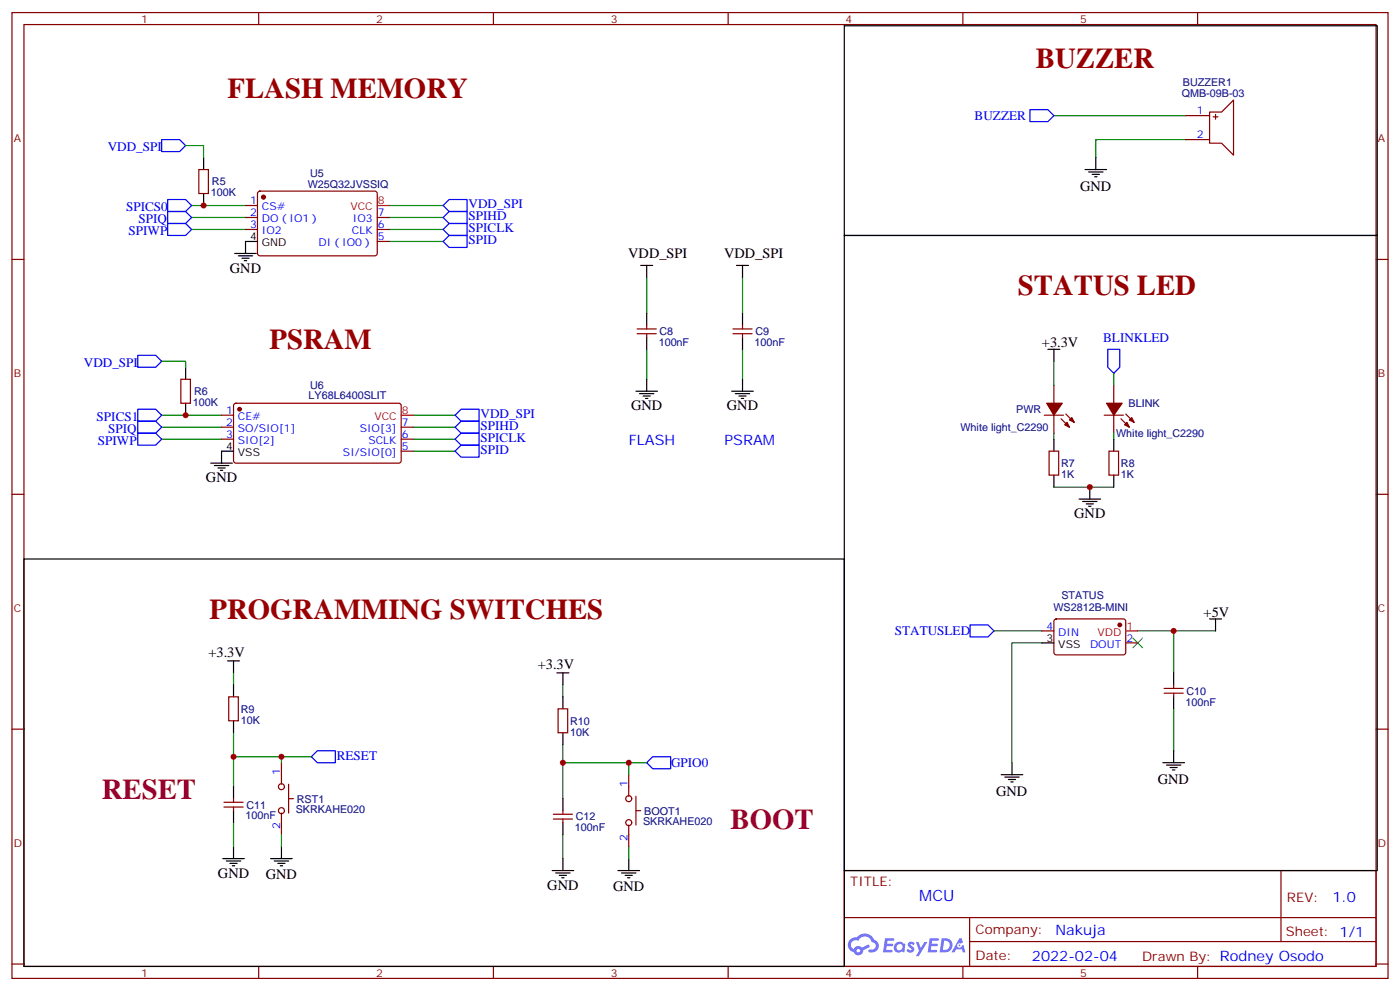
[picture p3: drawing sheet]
<svg xmlns="http://www.w3.org/2000/svg" width="412mm" height="292mm" viewBox="0 0 412 292" stroke-linecap="round" stroke-linejoin="round" font-family="sans-serif">
<g fill="none" stroke="#870000" stroke-width=".35">
<path d="M3.5 3.7h405.4v284.3h-405.4zM7.1 7.2h398.2v277.3h-398.2zM76.2 3.7v3.5M145.3 3.7v3.5M214.5 3.7v3.5M283.6 3.7v3.5M352.8 3.7v3.5M3.5 76.4h3.6M405.3 76.4h3.6M3.5 145.5h3.6M405.3 145.5h3.6M3.5 214.7h3.6"/>
<path d="M405.3 214.7h3.6M248.7 256.3h156.6v28.2h-156.6zM377.3 256.3v20.9M248.7 270.1h156.5M285.6 277.2h119.6M285.6 270.1v14.2M3.5 283.8h3.6M76.2 284.5v3.5M145.3 284.5v3.5M214.5 284.5v3.5M283.6 284.5v3.5M352.8 284.5v3.5"/>
<path d="M405.3 283.8h3.6"/>
</g>
<g fill="#5487ff">
<path d="M267.7 277.5a1.22 1.22 0 0 1 1.7 .2l-.4 .6a.47 .47 0 0 0-.3-.4 .47 .47 0 0 0-.5 .2l.1 .2a1.14 1.14 0 0 1 .8 1.8 1.14 1.14 0 0 1-1.9 0l-.2-.2 .5-.6 .7 .5a.29 .29 0 0 0 .3-.3 .29 .29 0 0 0-.2-.3 1.04 1.04 0 0 1-.6-1.7z"/>
<path d="M260.7 276.2h2.4l.3 .2-.2 .5-1.8 .1-.1 .8h1.5l.3 .4-.3 .4h-1.6l-.2 1.1h1.7l.2 .3-.2 .3-2.6 .1z"/>
<path d="M273.8 276.2h2.4l.3 .2-.1 .5-1.8 .1-.2 .8h1.6l.3 .4-.4 .4-1.6-.1-.1 1.1 1.7 .1 .2 .3-.2 .3-2.6 .1z"/>
<path d="M282.6 276.2h.7l.3 1.3-.6 .3a.69 .69 0 0 0-1 .3 .69 .69 0 0 0 .4 .9 .69 .69 0 0 0 .9-.6l.5-.2 .6 2.2h-.8l-.2-.9h-1.8l-.5 .9h-.8z"/>
<path d="M269.8 277.3h.8l.6 1.8 1.1-1.8h.9l-2.6 4.2h-.8l.9-1.5z"/>
<path d="M277.4 276.2l-.6 4.2h1.3a2.11 2.11 0 0 0 2.5-2.1 2.11 2.11 0 0 0-2.5-2.1zM278.1 277a1.39 1.39 0 0 1 1.7 1.4 1.39 1.39 0 0 1-1.8 1.2h-.3z"/>
<path d="M263.7 277.8a1.54 1.54 0 0 0-.1 2.2 1.54 1.54 0 0 0 2.2 .1l.6 .3 .3-2.3-.2-.3h-.4a1.49 1.49 0 0 0-2.4 0zM264 278.8a.94 .94 0 0 1 1.8 0 .94 .94 0 0 1-1.8 0z"/>
<path d="M250.4 276.6a2.18 2.18 0 0 0 1.1 3.7 1.44 1.44 0 0 0 1.6 .9 1.44 1.44 0 0 0 1.2-1.4l2-1.1-.5-.7-1.9 1a1.47 1.47 0 0 0-2.4 .4 1.39 1.39 0 0 1-.7-1.9 1.39 1.39 0 0 1 2-.5 2.12 2.12 0 0 1 2.2-1.3 2.12 2.12 0 0 1 1.9 1.7 1.14 1.14 0 0 1 1.1 1.4 1.14 1.14 0 0 1-1.7 .7 .43 .43 0 0 0-.5 .4 .43 .43 0 0 0 .4 .5 1.98 1.98 0 0 0 2.5-1.2 1.98 1.98 0 0 0-1.2-2.6 3.1 3.1 0 0 0-5.3-.6l-.9 .1zM252.3 279.9a.55 .55 0 0 1 1.1 0 .55 .55 0 0 1-1.1 0z"/>
<circle cx="282.6" cy="278.3" r=".26"/>
</g>
<g fill="none" stroke="#000" stroke-width=".35">
<path d="M248.7 7.6h157v61.7h-157zM60 46.4v3.5M60 57v3.5M319.6 49.9h6.4M320.7 50.6h4.2M321.7 51.3h2.1M322.4 52h.7M322.8 46.4v3.5M69.1 74.6h6.4M70.2 75.3h4.2M71.3 76h2.1M72 76.7h.7"/>
<path d="M75.8 71.1h-3.5v3.5M188.7 78.1h3.6M190.5 78.1v3.6M217 78.1h3.5M218.7 78.1v3.6M248.7 69.3h157v187h-157zM190.5 92.3v3.5M190.5 99.3v3.5M218.7 92.3v3.5M218.7 99.3v3.5M54.7 108.1v3.6M54.7 118.7v3.5"/>
<path d="M187.3 115.2h6.4M188.4 115.9h4.2M189.4 116.6h2.2M190.1 117.3h.8M190.5 111.7v3.5M215.5 115.2h6.4M216.6 115.9h4.2M217.7 116.6h2.1M218.4 117.3h.7M218.7 111.7v3.5M308.7 102.8h3.5M310.4 102.8v3.6"/>
<path d="M62.1 136.3h6.3M63.1 137.1h4.3M64.2 137.8h2.1M64.9 138.5h.7M68.8 132.8h-3.5v3.5M310.4 129.3v3.5M310.4 139.9v3.5M328.1 129.3v3.5M328.1 139.9v3.5M317.9 146.9h6.3M318.9 147.6h4.2M320 148.3h2.1"/>
<path d="M320.7 149h.7M321 143.4v3.5M7.1 164.6h241.6v119.9h-241.6zM67 194.6h3.6M68.8 194.6v3.5M164 198.1h3.6M165.8 198.1v3.5M306.9 189.3h3.5M345.7 198.1v3.5M356.3 182.2h3.5M358.1 182.2v3.5M68.8 201.6v3.5"/>
<path d="M68.8 212.2v3.5M165.8 205.1v3.6M165.8 215.7v3.6M345.7 205.1v3.6M68.8 231.6v3.5M68.8 238.7v3.5M165.8 235.1v3.6M294.9 228.1h6.4M296 228.8h4.2M297 229.5h2.2M297.7 230.2h.7M298.1 224.5v3.6"/>
<path d="M342.5 224.5h6.4M343.6 225.2h4.2M344.7 226h2.1M345.4 226.7h.7M345.7 221v3.5M65.6 252.8h6.4M66.7 253.5h4.2M67.7 254.2h2.1M68.4 254.9h.7M68.8 249.2v3.6M79.7 252.8h6.4M80.8 253.5h4.2"/>
<path d="M81.8 254.2h2.2M82.5 254.9h.8M82.9 249.2v3.6M162.6 256.3h6.4M163.7 257h4.2M164.7 257.7h2.2M165.5 258.4h.7M165.8 242.2v3.5M165.8 252.8v3.5M182 256.3h6.4M183.1 257h4.2M184.1 257.7h2.2"/>
<path d="M184.9 258.4h.7M185.2 252.8v3.5"/>
</g>
<g fill="none" stroke="#00f" stroke-width=".35">
<path d="M303.4 32.3h5.3l1.7 1.7-1.7 1.8h-5.3zM47.6 41.1h5.3l1.8 1.8-1.8 1.7h-5.3zM49.4 58.7h5.3l1.7 1.8-1.7 1.8h-5.3zM49.4 65.8h5.3l1.7 1.8-1.7 1.7h-5.3zM49.4 62.3h5.3l1.7 1.7-1.7 1.8h-5.3zM130.5 64l1.8-1.7h5.3v3.5h-5.3zM130.5 67.6l1.8-1.8h5.3v3.5h-5.3zM130.5 60.5l1.8-1.8h5.3v3.6h-5.3zM132.3 69.3h5.3v3.5h-5.3l-1.8-1.7zM40.6 104.6h5.3l1.7 1.8-1.7 1.7h-5.3zM326.3 102.8h3.5v5.3l-1.7 1.8-1.8-1.8zM40.6 120.5h5.3l1.7 1.7-1.7 1.8h-5.3z"/>
<path d="M40.6 127.5h5.3l1.7 1.8-1.7 1.8h-5.3zM40.6 124h5.3l1.7 1.8-1.7 1.7h-5.3zM134.1 125.8l1.7-1.8h5.3v3.5h-5.3zM134.1 129.3l1.7-1.8h5.3v3.6h-5.3zM134.1 132.8l1.7-1.7h5.3v3.5h-5.3zM135.8 120.5h5.3v3.5h-5.3l-1.7-1.8zM285.8 184h5.2l1.8 1.7-1.8 1.8h-5.2zM91.7 222.8l1.8-1.8h5.3v3.5h-5.3zM190.5 224.5l1.8-1.7h5.3v3.5h-5.3z"/>
</g>
<g fill="#870000" stroke="#870000" stroke-width=".35">
<path d="M313.6 125.1l.7-.7 .7 1.4z"/>
<path d="M315 123.6l.7-.7 .7 1.5z"/>
<path d="M308.3 118.7h4.6l-2.5 3.5z"/>
<path d="M332 124.4l.7 1.4-1.4-.7z"/>
<path d="M333.4 122.9l.7 1.5-1.4-.8z"/>
<path d="M326 118.7h4.6l-2.5 3.5z"/>
<circle cx="329.8" cy="184" r=".53"/>
<circle cx="70.6" cy="120.5" r=".53"/>
<circle cx="77.6" cy="58" r=".53"/>
</g>
<g fill="none" stroke="#870000" stroke-width=".35">
<path d="M349.2 34h7.1M356.3 33h3.5l3.6-3.5v16.2l-3.6-3.5h-3.5zM357.4 34.4h1.4M358.1 33.7v1.4M58.6 49.9h2.8v7.1h-2.8zM76.1 56.5l.5-.2h34.1l.4 .7v17.9l-.7 .4h-34.1l-.5-.7v-17.6zM349.2 41.1h7.1M72.3 60.5h3.5M72.3 64h3.5M72.3 67.6h3.5M111.1 64h3.6M111.1 67.6h3.6"/>
<path d="M111.1 71.1h3.6M187.7 98.2h5.6M187.7 96.8h5.6M190.5 95.8v1M190.5 98.2v1.1M215.9 98.2h5.6M215.9 96.8h5.6M218.7 95.8v1M218.7 98.2v1.1M53.3 111.7h2.8v7h-2.8zM69 118.9l.5-.2 48.2 .1 .5 .6-.1 16.5-.6 .4h-48.3l-.4-.7v-16.2zM310.4 113.4v5.3"/>
<path d="M328.1 113.4v5.3M65.3 122.2h3.5M65.3 125.8h3.5M65.3 129.3h3.5M118.2 125.8h3.5M118.2 129.3h3.5M118.2 132.8h3.5M307.6 122.2h5.7M309 132.8h2.9v7.1h-2.9zM310.4 122.2v5.3M312.6 123.3l2.4 2.5M314 121.9l2.4 2.5"/>
<path d="M325.3 122.2h5.6M326.7 132.8h2.8v7.1h-2.8zM328.1 122.2v5.3M330.2 123.3l2.5 2.5M331.6 121.9l2.5 2.5M306.9 185.7h3.5M310.7 182.4l.4-.2 20.1 .1 .4 .6-.1 9.5-.6 .4-20-.1-.5-.6v-9.2zM331.6 189.3h3.5M67.4 205.1h2.8v7.1h-2.8zM164.4 208.7h2.8v7h-2.8zM342.9 204.1h5.6M342.9 202.7h5.6"/>
<path d="M345.7 201.6v1.1M345.7 204.1v1M66 237.6h5.6M66 236.2h5.6M68.8 235.1v1.1M68.8 237.6v1.1M82.9 224.5v6.4M82.9 239.4v6.3M85 230.9v8.5M85 235.1h1.4M163 239.7h5.6M165.8 238.7v1"/>
<path d="M185.2 228.1v6.3M187.3 234.4v8.5M187.3 238.7h1.4M163 241.1h5.6M165.8 241.1v1.1M185.2 242.9v6.3"/>
<circle cx="82.9" cy="238.7" r=".88"/>
<circle cx="82.9" cy="231.6" r=".88"/>
<circle cx="185.2" cy="235.1" r=".88"/>
<circle cx="185.2" cy="242.2" r=".88"/>
</g>
<g fill="none" stroke="#008700" stroke-width=".35">
<path d="M310.4 34h38.8M54.7 42.9h5.3v3.5M349.2 41.1h-26.4v5.3M56.4 67.6h15.9M56.4 64h15.9M56.4 60.5h15.9M114.7 67.6h15.8M114.7 64h15.8M114.7 60.5h15.8M114.7 71.1h15.8M190.5 81.7v10.6M218.7 81.7v10.6"/>
<path d="M47.6 106.4h7.1v1.7M190.5 102.8v8.9M218.7 102.8v8.9M310.4 106.4v7M328.1 109.9v3.5M47.6 122.2h17.7M47.6 129.3h17.7M47.6 125.8h17.7M121.7 122.2h12.4M121.7 132.8h12.4M121.7 129.3h12.4M121.7 125.8h12.4"/>
<path d="M310.4 127.5v1.8M328.1 127.5v1.8M310.4 143.4h17.7M68.8 198.1v3.5M292.8 185.7h14.1M306.9 189.3h-8.8v35.2M335.1 185.7h10.6v12.4M345.7 185.7h12.4M68.8 215.7v15.9M165.8 201.6v3.5M165.8 219.3v5.2M345.7 208.7v12.3"/>
<path d="M68.8 222.8h14.1M91.7 222.8h-8.8v1.7M185.2 224.5h-19.4v10.6M190.5 224.5h-5.3v3.6M68.8 242.2v7M82.9 245.7v3.5M165.8 245.7v7.1M185.2 249.2v3.6"/>
</g>
<path d="M333.7 187.9l2.8 2.8M336.5 187.9l-2.8 2.8" fill="none" stroke="#3c3" stroke-width=".35"/>
<path d="M111.1 60.5h3.6M118.2 122.2h3.5M331.6 185.7h3.5" fill="none" stroke="#f00" stroke-width=".35"/>
<g fill="#c00">
<circle cx="321" cy="143.4" r=".88"/>
<circle cx="345.7" cy="185.7" r=".88"/>
<circle cx="165.8" cy="224.5" r=".88"/>
<circle cx="185.2" cy="224.5" r=".88"/>
<circle cx="82.9" cy="222.8" r=".88"/>
<circle cx="68.8" cy="222.8" r=".88"/>
<circle cx="54.7" cy="122.2" r=".88"/>
<circle cx="60" cy="60.5" r=".88"/>
</g>
<g font-size="8.5" fill="#900">
<text x="305.2" y="19.9">BUZZER</text>
<text x="67" y="28.8">FLASH MEMORY</text>
<text x="299.9" y="87">STATUS LED</text>
<text x="79.4" y="102.8">PSRAM</text>
<text x="61.7" y="182.2">PROGRAMMING SWITCHES</text>
</g>
<g font-size="8.5" fill="#903">
<text x="30" y="235.1">RESET</text>
<text x="215.2" y="243.9">BOOT</text>
</g>
<text font-size="4.6" fill="#00f" x="270.8" y="265.3">MCU</text>
<g font-size="4.2">
<text x="318.1" y="56.1">GND</text>
<text x="185.1" y="76">VDD_SPI</text>
<text x="213.3" y="76">VDD_SPI</text>
<text x="67.7" y="80.3">GND</text>
<text x="306.9" y="102.1">+3.3V</text>
<text x="185.9" y="120.8">GND</text>
<text x="214.1" y="120.8">GND</text>
<text x="60.7" y="142">GND</text>
<text x="316.4" y="152.6">GND</text>
<text x="354.5" y="181.5">+5V</text>
<text x="61.4" y="193.5">+3.3V</text>
<text x="158.4" y="197">+3.3V</text>
<text x="341.1" y="230.7">GND</text>
<text x="293.5" y="234.2">GND</text>
<text x="64.2" y="258.4">GND</text>
<text x="78.3" y="258.9">GND</text>
<text x="161.2" y="261.9">GND</text>
<text x="180.6" y="262.4">GND</text>
</g>
<g font-size="4.2" fill="#00f">
<text x="185.2" y="131.1">FLASH</text>
<text x="213.4" y="131.1">PSRAM</text>
<text x="392.5" y="265.6">1.0</text>
<text x="310.9" y="275.1">Nakuja</text>
<text x="304" y="282.9">2022-02-04</text>
</g>
<g font-size="3.9" fill="#00f">
<text x="287.1" y="35.3">BUZZER</text>
<text x="31.8" y="44.5">VDD_SPI</text>
<text x="37.1" y="62.2">SPICS0</text>
<text x="40.8" y="65.8">SPIQ</text>
<text x="138" y="64.9">SPIHD</text>
<text x="138" y="61.4">VDD_SPI</text>
<text x="37.9" y="69.3">SPIWP</text>
<text x="138" y="68.4">SPICLK</text>
<text x="138" y="71.9">SPID</text>
<text x="325" y="100.5">BLINKLED</text>
<text x="24.7" y="108">VDD_SPI</text>
<text x="28.5" y="123.9">SPICS1</text>
<text x="141.6" y="123.1">VDD_SPI</text>
<text x="28.8" y="130.9">SPIWP</text>
<text x="31.9" y="127.4">SPIQ</text>
<text x="141.6" y="126.6">SPIHD</text>
<text x="141.6" y="130.1">SPICLK</text>
<text x="141.6" y="133.7">SPID</text>
<text x="263.6" y="187">STATUSLED</text>
<text x="99.2" y="223.6">RESET</text>
<text x="197.7" y="225.8">GPIO0</text>
</g>
<g font-size="3.9" fill="#800">
<text x="250.5" y="260.9">TITLE:</text>
<text x="379.1" y="265.6">REV:</text>
<text x="287.4" y="275.1">Company:</text>
<text x="378.7" y="275.7">Sheet: 1/1</text>
<text x="287.4" y="282.8">Date:</text>
<text x="336.4" y="282.8">Drawn By: Rodney Osodo</text>
</g>
<g font-size="3.2" fill="#800">
<text x="41.6" y="6.7">1</text>
<text x="110.8" y="6.7">2</text>
<text x="179.9" y="6.7">3</text>
<text x="249.1" y="6.7">4</text>
<text x="318.2" y="6.7">5</text>
<text x="4.1" y="41.8">A</text>
<text x="405.9" y="41.8">A</text>
<text x="4.1" y="110.9">B</text>
<text x="405.9" y="110.9">B</text>
<text x="4.1" y="180.1">C</text>
<text x="405.9" y="180.1">C</text>
<text x="4.1" y="249.2">D</text>
<text x="405.9" y="249.2">D</text>
<text x="41.6" y="287.5">1</text>
<text x="110.8" y="287.5">2</text>
<text x="179.9" y="287.5">3</text>
<text x="249.1" y="287.5">4</text>
<text x="318.2" y="287.5">5</text>
</g>
<g font-size="3.2" fill="#000080">
<text x="348.1" y="28.5">QMB-09B-03</text>
<text x="348.5" y="25.3">BUZZER1</text>
<text x="91.3" y="52.1">U5</text>
<text x="62.1" y="57.7">100K</text>
<text x="62.4" y="54.5">R5</text>
<text x="90.7" y="55.2">W25Q32JVSSIQ</text>
<text x="194" y="101.9">100nF</text>
<text x="194.3" y="98.7">C8</text>
<text x="222.2" y="101.9">100nF</text>
<text x="222.5" y="98.7">C9</text>
<text x="56.8" y="119.4">100K</text>
<text x="57.2" y="116.2">R6</text>
<text x="90.9" y="117.5">LY68L6400SLIT</text>
<text x="91.4" y="114.6">U6</text>
<text x="332.5" y="119.9">BLINK</text>
<text x="299.4" y="121.6">PWR</text>
<text x="282.9" y="126.8">White light_C2290</text>
<text x="328.8" y="128.6">White light_C2290</text>
<text x="312.6" y="137.5">R7</text>
<text x="330.2" y="137.5">R8</text>
<text x="312.6" y="140.6">1K</text>
<text x="330.2" y="140.6">1K</text>
<text x="310.3" y="179.8">WS2812B-MINI</text>
<text x="312.7" y="176.3">STATUS</text>
<text x="70.9" y="209.8">R9</text>
<text x="349.2" y="207.7">100nF</text>
<text x="349.5" y="204.5">C10</text>
<text x="70.9" y="213">10K</text>
<text x="167.9" y="213.3">R10</text>
<text x="167.9" y="216.5">10K</text>
<text x="72.6" y="238">C11</text>
<text x="87.1" y="239.5">SKRKAHE020</text>
<text x="87.5" y="236.4">RST1</text>
<text x="189.8" y="239.9">BOOT1</text>
<text x="72.3" y="241.2">100nF</text>
<text x="169.3" y="244.8">100nF</text>
<text x="169.6" y="241.6">C12</text>
<text x="189.4" y="243">SKRKAHE020</text>
</g>
<g font-size="3.2" fill="#00f">
<text x="352.5" y="33.7">1</text>
<text x="352.5" y="40.7">2</text>
<text x="73.7" y="60.1">1</text>
<text x="73.7" y="63.7">2</text>
<text x="77.2" y="61.9">CS#</text>
<text x="77.2" y="65.4">DO（IO1）</text>
<text x="104" y="65.4">IO3</text>
<text x="111.3" y="63.7">7</text>
<text x="73.7" y="67.2">3</text>
<text x="77.2" y="69">IO2</text>
<text x="103.6" y="69">CLK</text>
<text x="111.3" y="70.7">5</text>
<text x="111.3" y="67.2">6</text>
<text x="93.8" y="72.5">DI（IO0）</text>
<text x="66.6" y="121.9">1</text>
<text x="66.6" y="125.4">2</text>
<text x="70.1" y="123.6">CE#</text>
<text x="118.4" y="125.4">7</text>
<text x="66.6" y="128.9">3</text>
<text x="70.1" y="127.2">SO/SIO[1]</text>
<text x="70.1" y="130.7">SIO[2]</text>
<text x="106" y="127.2">SIO[3]</text>
<text x="108.5" y="130.7">SCLK</text>
<text x="118.4" y="128.9">6</text>
<text x="101" y="134.2">SI/SIO[0]</text>
<text x="118.4" y="132.5">5</text>
<text x="308.3" y="185.4">4</text>
<text x="311.7" y="187.1">DIN</text>
<text x="321.1" y="190.7">DOUT</text>
<text x="331.8" y="188.9">2</text>
<text x="82.5" y="228.1" transform="rotate(-90 82.5 228.1)">1</text>
<text x="184.9" y="231.6" transform="rotate(-90 184.9 231.6)">1</text>
<text x="82.5" y="244.2" transform="rotate(-90 82.5 244.2)">2</text>
<text x="184.9" y="247.7" transform="rotate(-90 184.9 247.7)">2</text>
</g>
<g font-size="3.2" fill="#f00">
<text x="103.2" y="61.9">VCC</text>
<text x="111.3" y="60.1">8</text>
<text x="110.3" y="123.6">VCC</text>
<text x="118.4" y="121.9">8</text>
<text x="331.8" y="185.4">1</text>
<text x="323.2" y="187.1">VDD</text>
</g>
<g font-size="3.2">
<text x="73.7" y="70.7">4</text>
<text x="77.2" y="72.5">GND</text>
<text x="66.6" y="132.5">4</text>
<text x="70.1" y="134.2">VSS</text>
<text x="308.3" y="188.9">3</text>
<text x="311.7" y="190.7">VSS</text>
</g>
</svg>
